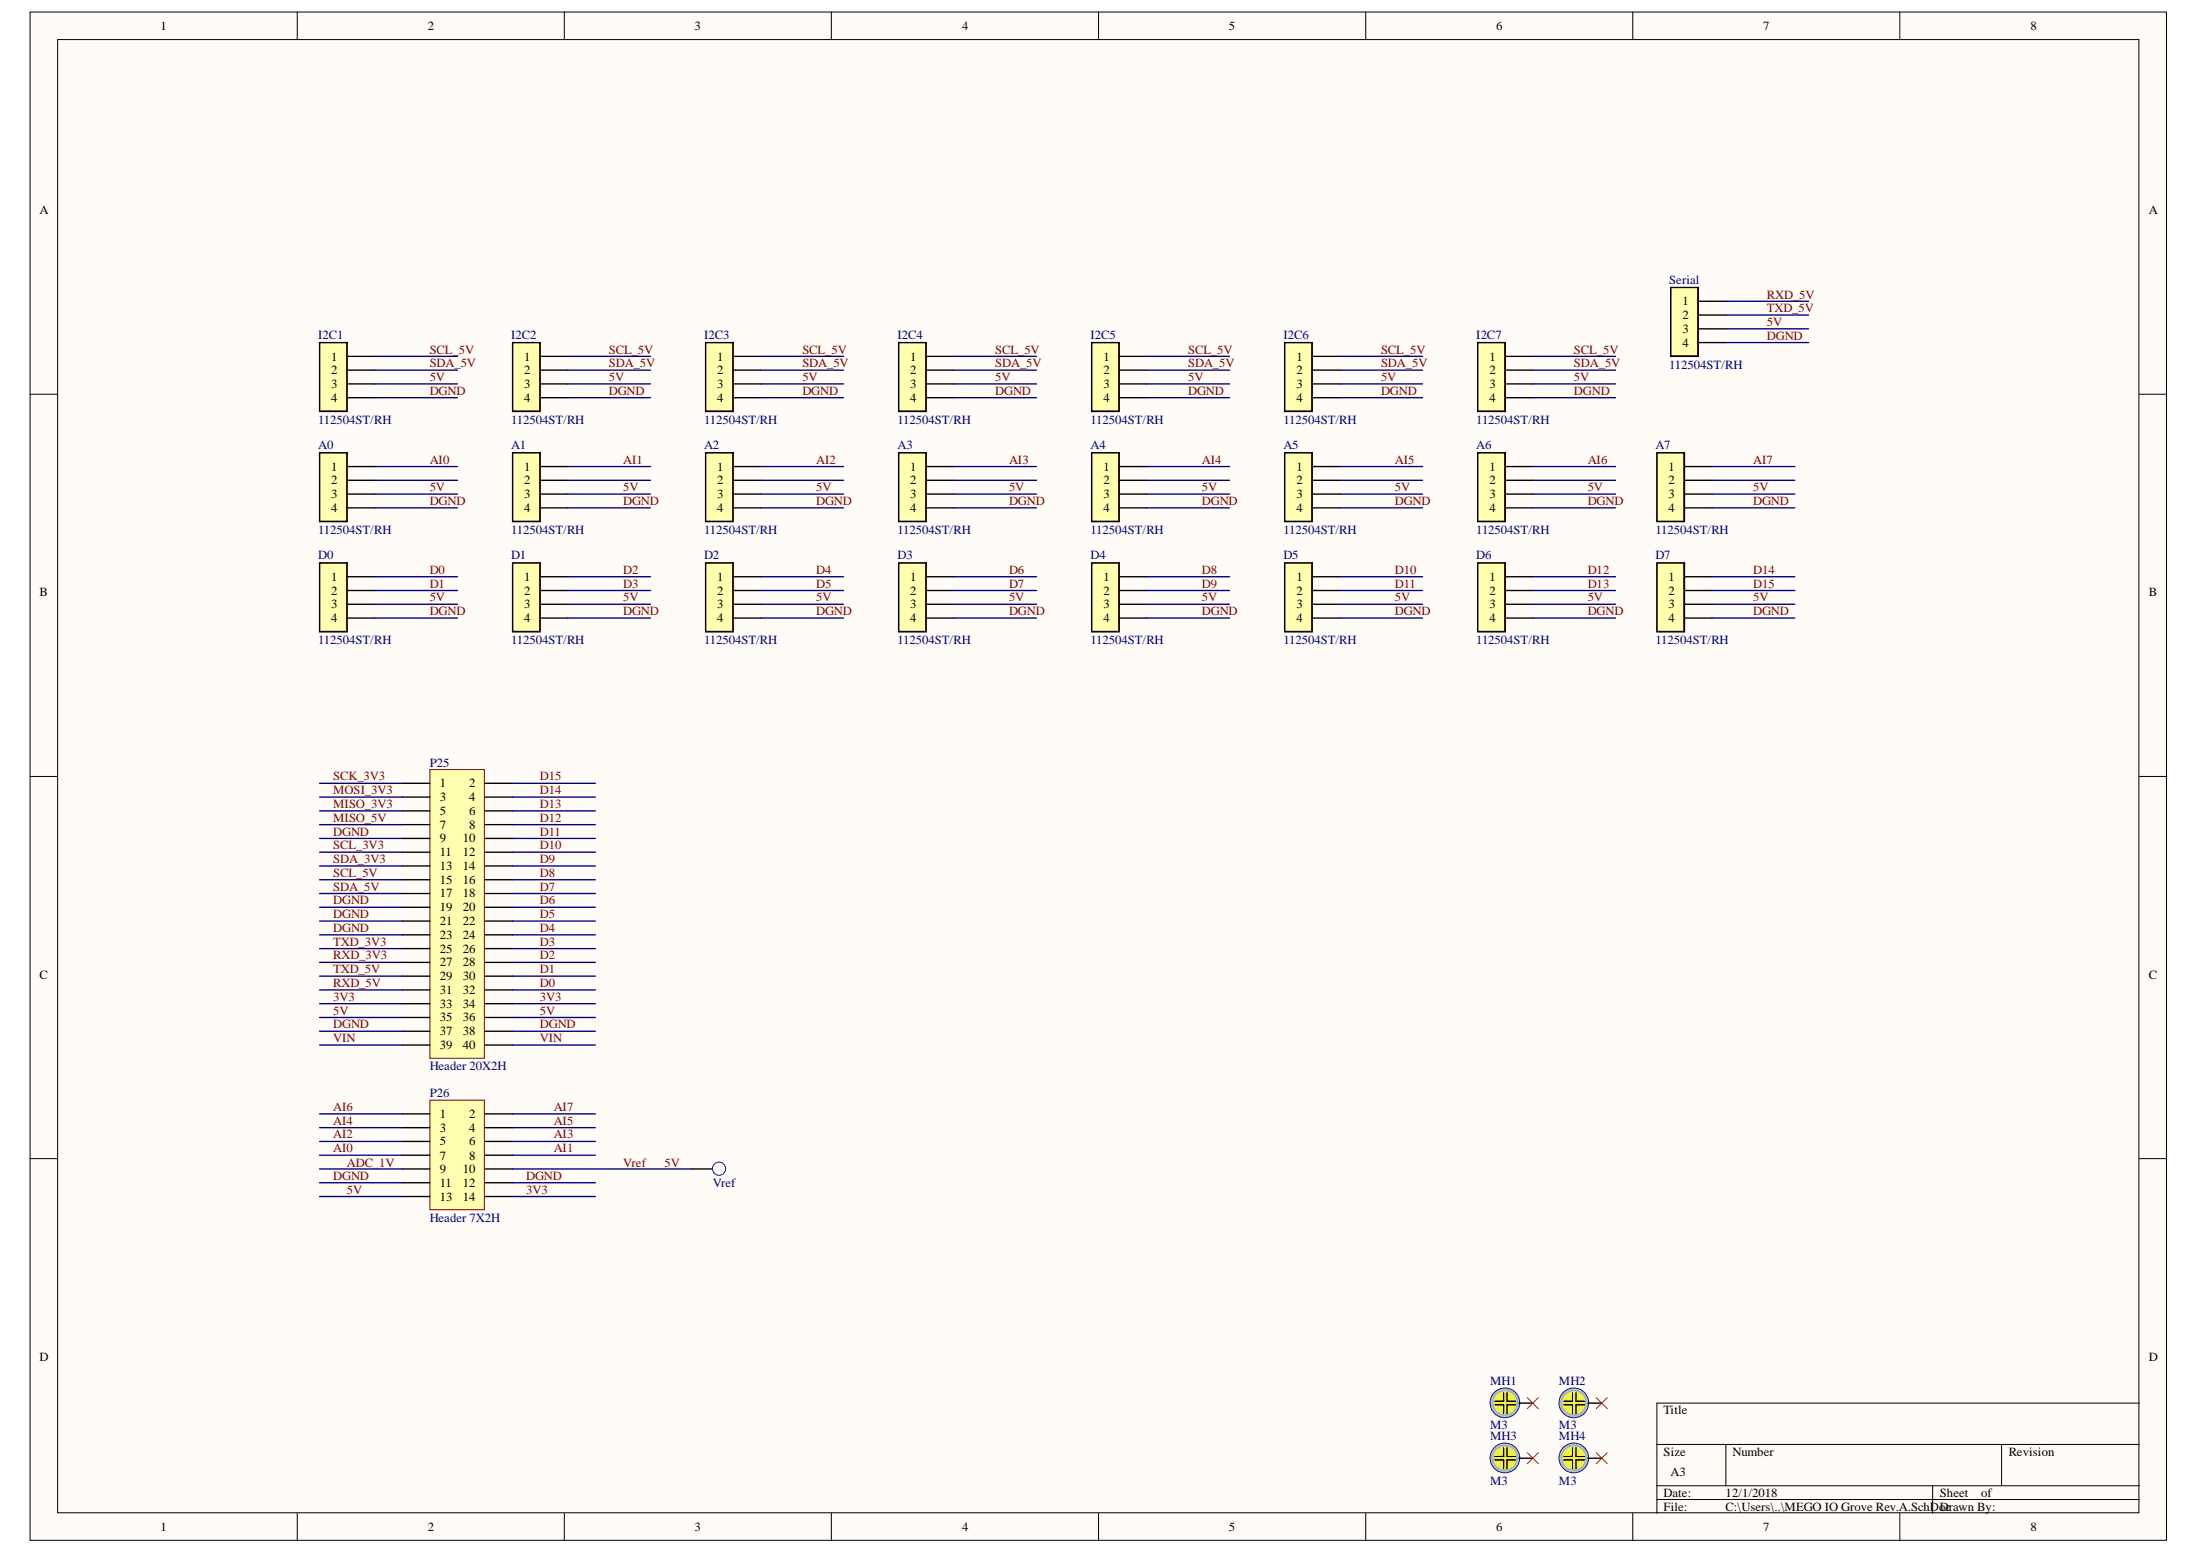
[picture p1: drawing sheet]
<svg xmlns="http://www.w3.org/2000/svg" width="297mm" height="210mm" viewBox="0 0 297 210" stroke-linecap="round" stroke-linejoin="round" font-family="sans-serif">
<g fill="#fffcf8" stroke="#000" stroke-width=".14">
<path d="M4.1 1.6h288.4v206.3h-288.4z"/>
<path d="M7.8 5.3h281v198.9h-281z"/>
</g>
<g fill="none" stroke="#000" stroke-width=".14">
<path d="M40.1 1.6v3.7M76.2 1.6v3.7M112.2 1.6v3.7M148.3 1.6v3.7M184.4 1.6v3.7M220.5 1.6v3.7M256.5 1.6v3.7M4.1 53.2h3.7M288.9 53.2h3.7M4.1 104.8h3.7M288.9 104.8h3.7M4.1 156.4h3.7"/>
<path d="M288.9 156.4h3.7M223.7 195h65.2M233 195v5.6M270.2 195v5.6M288.9 189.4h-65.2v14.9M40.1 204.3v3.7M76.2 204.3v3.7M112.2 204.3v3.7M148.3 204.3v3.7M184.4 204.3v3.7M220.5 204.3v3.7M223.7 200.6h65.2"/>
<path d="M223.7 202.4h65.2M256.5 204.3v3.7M260.9 200.6v3.7"/>
</g>
<path d="M43.1 46.2h3.7v9.3h-3.7z" fill="#ffffb0" stroke="#800000" stroke-width=".14"/>
<path d="M43.1 46.2h3.8v9.3h-3.8zM46.9 48.1h3.7M46.9 50h3.7M46.9 51.8h3.7M46.9 53.7h3.7" fill="none" stroke="#000" stroke-width=".18"/>
<path d="M43.1 61.1h3.7v9.2h-3.7z" fill="#ffffb0" stroke="#800000" stroke-width=".14"/>
<path d="M43.1 61.1h3.8v9.3h-3.8zM46.9 63h3.7M46.9 64.8h3.7M46.9 66.7h3.7M46.9 68.6h3.7" fill="none" stroke="#000" stroke-width=".18"/>
<path d="M69.2 46.2h3.7v9.3h-3.7z" fill="#ffffb0" stroke="#800000" stroke-width=".14"/>
<path d="M69.2 46.2h3.7v9.3h-3.7zM72.9 48.1h3.8M72.9 50h3.8M72.9 51.8h3.8M72.9 53.7h3.8" fill="none" stroke="#000" stroke-width=".18"/>
<path d="M69.2 61.1h3.7v9.2h-3.7z" fill="#ffffb0" stroke="#800000" stroke-width=".14"/>
<path d="M69.2 61.1h3.7v9.3h-3.7zM72.9 63h3.8M72.9 64.8h3.8M72.9 66.7h3.8M72.9 68.6h3.8" fill="none" stroke="#000" stroke-width=".18"/>
<path d="M95.3 46.2h3.6v9.3h-3.6z" fill="#ffffb0" stroke="#800000" stroke-width=".14"/>
<path d="M95.3 46.2h3.7v9.3h-3.7zM99 48.1h3.7M99 50h3.7M99 51.8h3.7M99 53.7h3.7" fill="none" stroke="#000" stroke-width=".18"/>
<path d="M95.3 61.1h3.6v9.2h-3.6z" fill="#ffffb0" stroke="#800000" stroke-width=".14"/>
<path d="M95.3 61.1h3.7v9.3h-3.7zM99 63h3.7M99 64.8h3.7M99 66.7h3.7M99 68.6h3.7" fill="none" stroke="#000" stroke-width=".18"/>
<path d="M121.3 46.2h3.7v9.3h-3.7z" fill="#ffffb0" stroke="#800000" stroke-width=".14"/>
<path d="M121.3 46.2h3.8v9.3h-3.8zM125.1 48.1h3.7M125.1 50h3.7M125.1 51.8h3.7M125.1 53.7h3.7" fill="none" stroke="#000" stroke-width=".18"/>
<path d="M121.3 61.1h3.7v9.2h-3.7z" fill="#ffffb0" stroke="#800000" stroke-width=".14"/>
<path d="M121.3 61.1h3.8v9.3h-3.8zM125.1 63h3.7M125.1 64.8h3.7M125.1 66.7h3.7M125.1 68.6h3.7" fill="none" stroke="#000" stroke-width=".18"/>
<path d="M147.4 46.2h3.6v9.3h-3.6z" fill="#ffffb0" stroke="#800000" stroke-width=".14"/>
<path d="M147.4 46.2h3.7v9.3h-3.7zM151.1 48.1h3.7M151.1 50h3.7M151.1 51.8h3.7M151.1 53.7h3.7" fill="none" stroke="#000" stroke-width=".18"/>
<path d="M147.4 61.1h3.6v9.2h-3.6z" fill="#ffffb0" stroke="#800000" stroke-width=".14"/>
<path d="M147.4 61.1h3.7v9.3h-3.7zM151.1 63h3.7M151.1 64.8h3.7M151.1 66.7h3.7M151.1 68.6h3.7" fill="none" stroke="#000" stroke-width=".18"/>
<path d="M173.5 46.2h3.6v9.3h-3.6z" fill="#ffffb0" stroke="#800000" stroke-width=".14"/>
<path d="M173.5 46.2h3.7v9.3h-3.7zM177.2 48.1h3.7M177.2 50h3.7M177.2 51.8h3.7M177.2 53.7h3.7" fill="none" stroke="#000" stroke-width=".18"/>
<path d="M173.5 61.1h3.6v9.2h-3.6z" fill="#ffffb0" stroke="#800000" stroke-width=".14"/>
<path d="M173.5 61.1h3.7v9.3h-3.7zM177.2 63h3.7M177.2 64.8h3.7M177.2 66.7h3.7M177.2 68.6h3.7" fill="none" stroke="#000" stroke-width=".18"/>
<path d="M199.5 46.2h3.7v9.3h-3.7z" fill="#ffffb0" stroke="#800000" stroke-width=".14"/>
<path d="M199.5 46.2h3.7v9.3h-3.7zM203.2 48.1h3.8M203.2 50h3.8M203.2 51.8h3.8M203.2 53.7h3.8" fill="none" stroke="#000" stroke-width=".18"/>
<path d="M199.5 61.1h3.7v9.2h-3.7z" fill="#ffffb0" stroke="#800000" stroke-width=".14"/>
<path d="M199.5 61.1h3.7v9.3h-3.7zM203.2 63h3.8M203.2 64.8h3.8M203.2 66.7h3.8M203.2 68.6h3.8" fill="none" stroke="#000" stroke-width=".18"/>
<path d="M225.6 38.8h3.6v9.2h-3.6z" fill="#ffffb0" stroke="#800000" stroke-width=".14"/>
<path d="M225.6 38.8h3.7v9.3h-3.7zM229.3 40.7h3.7M229.3 42.5h3.7M229.3 44.4h3.7M229.3 46.2h3.7" fill="none" stroke="#000" stroke-width=".18"/>
<path d="M223.7 61.1h3.6v9.2h-3.6z" fill="#ffffb0" stroke="#800000" stroke-width=".14"/>
<path d="M223.7 61.1h3.7v9.3h-3.7zM227.4 63h3.8M227.4 64.8h3.8M227.4 66.7h3.8M227.4 68.6h3.8" fill="none" stroke="#000" stroke-width=".18"/>
<path d="M43.1 76h3.7v9.2h-3.7z" fill="#ffffb0" stroke="#800000" stroke-width=".14"/>
<path d="M43.1 76h3.8v9.3h-3.8zM46.9 77.9h3.7M46.9 79.7h3.7M46.9 81.6h3.7M46.9 83.4h3.7" fill="none" stroke="#000" stroke-width=".18"/>
<path d="M69.2 76h3.7v9.2h-3.7z" fill="#ffffb0" stroke="#800000" stroke-width=".14"/>
<path d="M69.2 76h3.7v9.3h-3.7zM72.9 77.9h3.8M72.9 79.7h3.8M72.9 81.6h3.8M72.9 83.4h3.8" fill="none" stroke="#000" stroke-width=".18"/>
<path d="M95.3 76h3.6v9.2h-3.6z" fill="#ffffb0" stroke="#800000" stroke-width=".14"/>
<path d="M95.3 76h3.7v9.3h-3.7zM99 77.9h3.7M99 79.7h3.7M99 81.6h3.7M99 83.4h3.7" fill="none" stroke="#000" stroke-width=".18"/>
<path d="M121.3 76h3.7v9.2h-3.7z" fill="#ffffb0" stroke="#800000" stroke-width=".14"/>
<path d="M121.3 76h3.8v9.3h-3.8zM125.1 77.9h3.7M125.1 79.7h3.7M125.1 81.6h3.7M125.1 83.4h3.7" fill="none" stroke="#000" stroke-width=".18"/>
<path d="M147.4 76h3.6v9.2h-3.6z" fill="#ffffb0" stroke="#800000" stroke-width=".14"/>
<path d="M147.4 76h3.7v9.3h-3.7zM151.1 77.9h3.7M151.1 79.7h3.7M151.1 81.6h3.7M151.1 83.4h3.7" fill="none" stroke="#000" stroke-width=".18"/>
<path d="M173.5 76h3.6v9.2h-3.6z" fill="#ffffb0" stroke="#800000" stroke-width=".14"/>
<path d="M173.5 76h3.7v9.3h-3.7zM177.2 77.9h3.7M177.2 79.7h3.7M177.2 81.6h3.7M177.2 83.4h3.7" fill="none" stroke="#000" stroke-width=".18"/>
<path d="M199.5 76h3.7v9.2h-3.7z" fill="#ffffb0" stroke="#800000" stroke-width=".14"/>
<path d="M199.5 76h3.7v9.3h-3.7zM203.2 77.9h3.8M203.2 79.7h3.8M203.2 81.6h3.8M203.2 83.4h3.8" fill="none" stroke="#000" stroke-width=".18"/>
<path d="M223.7 76h3.6v9.2h-3.6z" fill="#ffffb0" stroke="#800000" stroke-width=".14"/>
<path d="M223.7 76h3.7v9.3h-3.7zM227.4 77.9h3.8M227.4 79.7h3.8M227.4 81.6h3.8M227.4 83.4h3.8" fill="none" stroke="#000" stroke-width=".18"/>
<path d="M58 148.5h7.4v14.8h-7.4z" fill="#ffffb0" stroke="#800000" stroke-width=".14"/>
<g fill="none" stroke="#000" stroke-width=".18">
<path d="M54.3 150.4h3.7M54.3 152.2h3.7M54.3 154.1h3.7M54.3 155.9h3.7M54.3 157.8h3.7M54.3 159.7h3.7M65.5 150.4h3.7M65.5 152.2h3.7M65.5 154.1h3.7M65.5 155.9h3.7M65.5 157.8h3.7M65.5 159.7h3.7"/>
<path d="M54.3 161.5h3.7M65.5 161.5h3.7"/>
</g>
<path d="M58 103.9h7.4v38.9h-7.4z" fill="#ffffb0" stroke="#800000" stroke-width=".14"/>
<g fill="none" stroke="#000" stroke-width=".18">
<path d="M54.3 105.7h3.7M54.3 107.6h3.7M54.3 109.5h3.7M54.3 111.3h3.7M54.3 113.2h3.7M54.3 115h3.7M54.3 116.9h3.7M54.3 118.8h3.7M65.5 105.7h3.7M65.5 107.6h3.7M65.5 109.5h3.7M65.5 111.3h3.7"/>
<path d="M65.5 113.2h3.7M65.5 115h3.7M65.5 116.9h3.7M65.5 118.8h3.7M54.3 120.6h3.7M54.3 122.5h3.7M54.3 124.3h3.7M54.3 126.2h3.7M54.3 128h3.7M54.3 129.9h3.7M54.3 131.8h3.7M54.3 133.6h3.7"/>
<path d="M54.3 135.5h3.7M54.3 137.3h3.7M54.3 139.2h3.7M65.5 120.6h3.7M65.5 122.5h3.7M65.5 124.3h3.7M65.5 126.2h3.7M65.5 128h3.7M65.5 129.9h3.7M65.5 131.8h3.7M65.5 133.6h3.7M65.5 135.5h3.7"/>
<path d="M65.5 137.3h3.7M65.5 139.2h3.7M54.3 141.1h3.7M65.5 141.1h3.7"/>
</g>
<circle cx="203.2" cy="189.4" r="2" fill="#c0c0c0" stroke="#00f" stroke-width=".14"/>
<circle cx="203.2" cy="189.4" r="1.64" fill="#f1f220" stroke="#0ff" stroke-width=".14"/>
<path d="M201.8 189.6h1.2v1.2M203 188v1.2h-1.2M203.5 188v1.2h1.1M204.6 189.6h-1.1v1.2M205.1 189.4h1.9" fill="none" stroke="#000" stroke-width=".18"/>
<path d="M206.2 188.7l1.5 1.4M207.7 188.7l-1.5 1.4" fill="none" stroke="#f00" stroke-width=".14"/>
<circle cx="212.5" cy="189.4" r="2" fill="#c0c0c0" stroke="#00f" stroke-width=".14"/>
<circle cx="212.5" cy="189.4" r="1.64" fill="#f1f220" stroke="#0ff" stroke-width=".14"/>
<path d="M211.1 189.6h1.2v1.2M212.3 188v1.2h-1.2M212.8 188v1.2h1.1M213.9 189.6h-1.1v1.2M214.4 189.4h1.9" fill="none" stroke="#000" stroke-width=".18"/>
<path d="M215.5 188.7l1.5 1.4M217 188.7l-1.5 1.4" fill="none" stroke="#f00" stroke-width=".14"/>
<circle cx="203.2" cy="196.8" r="2" fill="#c0c0c0" stroke="#00f" stroke-width=".14"/>
<circle cx="203.2" cy="196.8" r="1.64" fill="#f1f220" stroke="#0ff" stroke-width=".14"/>
<path d="M201.8 197.1h1.2v1.1M203 195.4v1.2h-1.2M203.5 195.4v1.2h1.1M204.6 197.1h-1.1v1.1M205.1 196.8h1.9" fill="none" stroke="#000" stroke-width=".18"/>
<path d="M206.2 196.1l1.5 1.5M207.7 196.1l-1.5 1.5" fill="none" stroke="#f00" stroke-width=".14"/>
<circle cx="212.5" cy="196.8" r="2" fill="#c0c0c0" stroke="#00f" stroke-width=".14"/>
<circle cx="212.5" cy="196.8" r="1.64" fill="#f1f220" stroke="#0ff" stroke-width=".14"/>
<path d="M93.4 157.8h3.7M211.1 197.1h1.2v1.1M212.3 195.4v1.2h-1.2M212.8 195.4v1.2h1.1M213.9 197.1h-1.1v1.1M214.4 196.8h1.9" fill="none" stroke="#000" stroke-width=".18"/>
<path d="M215.5 196.1l1.5 1.5M217 196.1l-1.5 1.5" fill="none" stroke="#f00" stroke-width=".14"/>
<circle cx="97.1" cy="157.8" r=".89" fill="#fff" stroke="#00f" stroke-width=".14"/>
<g fill="none" stroke="#000080" stroke-width=".18">
<path d="M50.6 48.1h11.2M50.6 50h11.2M50.6 51.8h11.2M50.6 53.7h11.2M76.7 48.1h11.1M76.7 50h11.1M76.7 51.8h11.1M76.7 53.7h11.1M102.7 48.1h11.2M102.7 50h11.2M102.7 51.8h11.2M102.7 53.7h11.2"/>
<path d="M128.8 48.1h11.1M128.8 50h11.1M128.8 51.8h11.1M128.8 53.7h11.1M154.8 48.1h11.2M154.8 50h11.2M154.8 51.8h11.2M154.8 53.7h11.2M180.9 48.1h11.2M180.9 50h11.2M180.9 51.8h11.2M180.9 53.7h11.2"/>
<path d="M207 48.1h11.1M207 50h11.1M207 51.8h11.1M207 53.7h11.1M233 40.7h11.2M233 42.5h11.2M233 44.4h11.2M233 46.2h11.2M50.6 63h11.2M50.6 64.8h11.2M50.6 66.7h11.2M50.6 68.6h11.2"/>
<path d="M50.6 77.9h11.2M50.6 79.7h11.2M76.7 63h11.1M76.7 64.8h11.1M76.7 66.7h11.1M76.7 68.6h11.1M76.7 77.9h11.1M76.7 79.7h11.1M102.7 63h11.2M102.7 64.8h11.2M102.7 66.7h11.2M102.7 68.6h11.2"/>
<path d="M102.7 77.9h11.2M102.7 79.7h11.2M128.8 63h11.1M128.8 64.8h11.1M128.8 66.7h11.1M128.8 68.6h11.1M128.8 77.9h11.1M128.8 79.7h11.1M154.8 63h11.2M154.8 64.8h11.2M154.8 66.7h11.2M154.8 68.6h11.2"/>
<path d="M154.8 77.9h11.2M154.8 79.7h11.2M180.9 63h11.2M180.9 64.8h11.2M180.9 66.7h11.2M180.9 68.6h11.2M180.9 77.9h11.2M180.9 79.7h11.2M207 63h11.1M207 64.8h11.1M207 66.7h11.1M207 68.6h11.1"/>
<path d="M207 77.9h11.1M207 79.7h11.1M231.2 63h11.1M231.2 64.8h11.1M231.2 66.7h11.1M231.2 68.6h11.1M231.2 77.9h11.1M231.2 79.7h11.1M50.6 81.6h11.2M50.6 83.4h11.2M76.7 81.6h11.1M76.7 83.4h11.1"/>
<path d="M102.7 81.6h11.2M102.7 83.4h11.2M128.8 81.6h11.1M128.8 83.4h11.1M154.8 81.6h11.2M154.8 83.4h11.2M180.9 81.6h11.2M180.9 83.4h11.2M207 81.6h11.1M207 83.4h11.1M231.2 81.6h11.1M231.2 83.4h11.1"/>
<path d="M43.1 105.7h11.2M43.1 107.6h11.2M43.1 109.5h11.2M43.1 111.3h11.2M43.1 113.2h11.2M43.1 115h11.2M43.1 116.9h11.2M43.1 118.8h11.2M69.2 105.7h11.2M69.2 107.6h11.2M69.2 109.5h11.2M69.2 111.3h11.2"/>
<path d="M69.2 113.2h11.2M69.2 115h11.2M69.2 116.9h11.2M69.2 118.8h11.2M43.1 120.6h11.2M43.1 122.5h11.2M43.1 124.3h11.2M43.1 126.2h11.2M43.1 128h11.2M43.1 135.5h11.2M43.1 137.3h11.2M43.1 139.2h11.2"/>
<path d="M43.1 131.8h11.2M43.1 133.6h11.2M43.1 129.9h11.2M69.2 120.6h11.2M69.2 122.5h11.2M69.2 124.3h11.2M69.2 126.2h11.2M69.2 128h11.2M69.2 135.5h11.2M69.2 137.3h11.2M69.2 139.2h11.2M69.2 131.8h11.2"/>
<path d="M69.2 133.6h11.2M69.2 129.9h11.2M43.1 150.4h11.2M43.1 141.1h11.2M43.1 157.8h11.2M43.1 152.2h11.2M43.1 154.1h11.2M43.1 155.9h11.2M43.1 159.7h11.2M69.2 150.4h11.2M69.2 141.1h11.2M69.2 157.8h24.2"/>
<path d="M69.2 152.2h11.2M69.2 154.1h11.2M69.2 155.9h11.2M69.2 159.7h11.2M43.1 161.5h11.2M69.2 161.5h11.2"/>
</g>
<g font-size="1.7">
<text x="21.6" y="4.1">1</text>
<text x="57.8" y="4.1">2</text>
<text x="93.8" y="4.1">3</text>
<text x="129.9" y="4.1">4</text>
<text x="165.9" y="4.1">5</text>
<text x="202" y="4.1">6</text>
<text x="238.1" y="4.1">7</text>
<text x="274.2" y="4.1">8</text>
<text x="5.3" y="28.9">A</text>
<text x="290.1" y="28.9">A</text>
<text x="227.1" y="41.2">1</text>
<text x="227.1" y="43.1">2</text>
<text x="227.1" y="44.9">3</text>
<text x="227.1" y="46.8">4</text>
<text x="44.7" y="48.7">1</text>
<text x="44.7" y="50.5">2</text>
<text x="44.7" y="52.4">3</text>
<text x="70.8" y="48.7">1</text>
<text x="70.8" y="50.5">2</text>
<text x="70.8" y="52.4">3</text>
<text x="96.8" y="48.7">1</text>
<text x="96.8" y="50.5">2</text>
<text x="96.8" y="52.4">3</text>
<text x="122.9" y="48.7">1</text>
<text x="122.9" y="50.5">2</text>
<text x="122.9" y="52.4">3</text>
<text x="149" y="48.7">1</text>
<text x="149" y="50.5">2</text>
<text x="149" y="52.4">3</text>
<text x="175.1" y="48.7">1</text>
<text x="175.1" y="50.5">2</text>
<text x="175.1" y="52.4">3</text>
<text x="201.1" y="48.7">1</text>
<text x="201.1" y="50.5">2</text>
<text x="201.1" y="52.4">3</text>
<text x="44.7" y="54.2">4</text>
<text x="70.8" y="54.2">4</text>
<text x="96.8" y="54.2">4</text>
<text x="122.9" y="54.2">4</text>
<text x="149" y="54.2">4</text>
<text x="175.1" y="54.2">4</text>
<text x="201.1" y="54.2">4</text>
<text x="44.7" y="63.5">1</text>
<text x="44.7" y="65.4">2</text>
<text x="70.8" y="63.5">1</text>
<text x="70.8" y="65.4">2</text>
<text x="96.8" y="63.5">1</text>
<text x="96.8" y="65.4">2</text>
<text x="122.9" y="63.5">1</text>
<text x="122.9" y="65.4">2</text>
<text x="149" y="63.5">1</text>
<text x="149" y="65.4">2</text>
<text x="175.1" y="63.5">1</text>
<text x="175.1" y="65.4">2</text>
<text x="201.1" y="63.5">1</text>
<text x="201.1" y="65.4">2</text>
<text x="225.3" y="63.5">1</text>
<text x="225.3" y="65.4">2</text>
<text x="44.7" y="67.2">3</text>
<text x="44.7" y="69.1">4</text>
<text x="70.8" y="67.2">3</text>
<text x="70.8" y="69.1">4</text>
<text x="96.8" y="67.2">3</text>
<text x="96.8" y="69.1">4</text>
<text x="122.9" y="67.2">3</text>
<text x="122.9" y="69.1">4</text>
<text x="149" y="67.2">3</text>
<text x="149" y="69.1">4</text>
<text x="175.1" y="67.2">3</text>
<text x="175.1" y="69.1">4</text>
<text x="201.1" y="67.2">3</text>
<text x="201.1" y="69.1">4</text>
<text x="225.3" y="67.2">3</text>
<text x="225.3" y="69.1">4</text>
<text x="5.3" y="80.5">B</text>
<text x="44.7" y="78.4">1</text>
<text x="44.7" y="80.3">2</text>
<text x="44.7" y="82.1">3</text>
<text x="44.7" y="84">4</text>
<text x="70.8" y="78.4">1</text>
<text x="70.8" y="80.3">2</text>
<text x="70.8" y="82.1">3</text>
<text x="70.8" y="84">4</text>
<text x="96.8" y="78.4">1</text>
<text x="96.8" y="80.3">2</text>
<text x="96.8" y="82.1">3</text>
<text x="96.8" y="84">4</text>
<text x="122.9" y="78.4">1</text>
<text x="122.9" y="80.3">2</text>
<text x="122.9" y="82.1">3</text>
<text x="122.9" y="84">4</text>
<text x="149" y="78.4">1</text>
<text x="149" y="80.3">2</text>
<text x="149" y="82.1">3</text>
<text x="149" y="84">4</text>
<text x="175.1" y="78.4">1</text>
<text x="175.1" y="80.3">2</text>
<text x="175.1" y="82.1">3</text>
<text x="175.1" y="84">4</text>
<text x="201.1" y="78.4">1</text>
<text x="201.1" y="80.3">2</text>
<text x="201.1" y="82.1">3</text>
<text x="201.1" y="84">4</text>
<text x="225.3" y="78.4">1</text>
<text x="225.3" y="80.3">2</text>
<text x="225.3" y="82.1">3</text>
<text x="225.3" y="84">4</text>
<text x="290.1" y="80.5">B</text>
<text x="59.4" y="106.3">1</text>
<text x="63.3" y="106.3">2</text>
<text x="59.4" y="108.1">3</text>
<text x="59.4" y="110">5</text>
<text x="59.4" y="111.9">7</text>
<text x="59.4" y="113.7">9</text>
<text x="62.5" y="113.7">10</text>
<text x="63.3" y="108.1">4</text>
<text x="63.3" y="110">6</text>
<text x="63.3" y="111.9">8</text>
<text x="59.4" y="115.6">11</text>
<text x="59.4" y="117.4">13</text>
<text x="59.4" y="119.3">15</text>
<text x="62.5" y="115.6">12</text>
<text x="62.5" y="117.4">14</text>
<text x="62.5" y="119.3">16</text>
<text x="59.4" y="121.1">17</text>
<text x="59.4" y="123">19</text>
<text x="59.4" y="124.9">21</text>
<text x="62.5" y="121.1">18</text>
<text x="62.5" y="123">20</text>
<text x="62.5" y="124.9">22</text>
<text x="59.4" y="126.7">23</text>
<text x="59.4" y="128.6">25</text>
<text x="59.4" y="130.4">27</text>
<text x="62.5" y="126.7">24</text>
<text x="62.5" y="128.6">26</text>
<text x="62.5" y="130.4">28</text>
<text x="5.3" y="132.1">C</text>
<text x="59.4" y="132.3">29</text>
<text x="59.4" y="134.2">31</text>
<text x="59.4" y="136">33</text>
<text x="59.4" y="137.9">35</text>
<text x="62.5" y="132.3">30</text>
<text x="62.5" y="134.2">32</text>
<text x="62.5" y="136">34</text>
<text x="62.5" y="137.9">36</text>
<text x="290.1" y="132.1">C</text>
<text x="59.4" y="139.7">37</text>
<text x="59.4" y="141.6">39</text>
<text x="62.5" y="139.7">38</text>
<text x="62.5" y="141.6">40</text>
<text x="59.4" y="150.9">1</text>
<text x="59.4" y="152.7">3</text>
<text x="59.4" y="154.6">5</text>
<text x="63.3" y="150.9">2</text>
<text x="63.3" y="152.7">4</text>
<text x="63.3" y="154.6">6</text>
<text x="59.4" y="156.5">7</text>
<text x="59.4" y="158.4">9</text>
<text x="59.4" y="160.3">11</text>
<text x="62.5" y="158.4">10</text>
<text x="62.5" y="160.3">12</text>
<text x="63.3" y="156.5">8</text>
<text x="59.4" y="162.1">13</text>
<text x="62.5" y="162.1">14</text>
<text x="5.3" y="183.7">D</text>
<text x="290.1" y="183.7">D</text>
<text x="224.6" y="190.9">Title</text>
<text x="224.6" y="196.5">Size</text>
<text x="233.9" y="196.5">Number</text>
<text x="271.2" y="196.5">Revision</text>
<text x="224.6" y="202.1">Date:</text>
<text x="224.6" y="203.9">File:</text>
<text x="225.5" y="199.3">A3</text>
<text x="233" y="202.1">12/1/2018</text>
<text x="233" y="203.9">C:\Users\..\MEGO IO Grove Rev.A.SchDoc</text>
<text x="261.9" y="202.1">Sheet</text>
<text x="261.9" y="203.9">Drawn By:</text>
<text x="267.5" y="202.1">of</text>
<text x="21.6" y="206.7">1</text>
<text x="57.8" y="206.7">2</text>
<text x="93.8" y="206.7">3</text>
<text x="129.9" y="206.7">4</text>
<text x="165.9" y="206.7">5</text>
<text x="202" y="206.7">6</text>
<text x="238.1" y="206.7">7</text>
<text x="274.2" y="206.7">8</text>
</g>
<g font-size="1.7" fill="#000080">
<text x="225.4" y="38.3">Serial</text>
<text x="43" y="45.7">I2C1</text>
<text x="69" y="45.7">I2C2</text>
<text x="95.1" y="45.7">I2C3</text>
<text x="121.2" y="45.7">I2C4</text>
<text x="147.2" y="45.7">I2C5</text>
<text x="173.3" y="45.7">I2C6</text>
<text x="199.3" y="45.7">I2C7</text>
<text x="225.4" y="49.8">112504ST/RH</text>
<text x="43" y="57.2">112504ST/RH</text>
<text x="69" y="57.2">112504ST/RH</text>
<text x="95.1" y="57.2">112504ST/RH</text>
<text x="121.2" y="57.2">112504ST/RH</text>
<text x="147.2" y="57.2">112504ST/RH</text>
<text x="173.3" y="57.2">112504ST/RH</text>
<text x="199.3" y="57.2">112504ST/RH</text>
<text x="43" y="60.6">A0</text>
<text x="69" y="60.6">A1</text>
<text x="95.1" y="60.6">A2</text>
<text x="121.2" y="60.6">A3</text>
<text x="147.2" y="60.6">A4</text>
<text x="173.3" y="60.6">A5</text>
<text x="199.3" y="60.6">A6</text>
<text x="223.5" y="60.6">A7</text>
<text x="43" y="72.1">112504ST/RH</text>
<text x="43" y="75.4">D0</text>
<text x="69" y="72.1">112504ST/RH</text>
<text x="69" y="75.4">D1</text>
<text x="95.1" y="72.1">112504ST/RH</text>
<text x="95.1" y="75.4">D2</text>
<text x="121.2" y="72.1">112504ST/RH</text>
<text x="121.2" y="75.4">D3</text>
<text x="147.2" y="72.1">112504ST/RH</text>
<text x="147.2" y="75.4">D4</text>
<text x="173.3" y="72.1">112504ST/RH</text>
<text x="173.3" y="75.4">D5</text>
<text x="199.3" y="72.1">112504ST/RH</text>
<text x="199.3" y="75.4">D6</text>
<text x="223.5" y="72.1">112504ST/RH</text>
<text x="223.5" y="75.4">D7</text>
<text x="43" y="86.9">112504ST/RH</text>
<text x="69" y="86.9">112504ST/RH</text>
<text x="95.1" y="86.9">112504ST/RH</text>
<text x="121.2" y="86.9">112504ST/RH</text>
<text x="147.2" y="86.9">112504ST/RH</text>
<text x="173.3" y="86.9">112504ST/RH</text>
<text x="199.3" y="86.9">112504ST/RH</text>
<text x="223.5" y="86.9">112504ST/RH</text>
<text x="58" y="103.5">P25</text>
<text x="58" y="148.1">P26</text>
<text x="58" y="144.4">Header 20X2H</text>
<text x="96.2" y="160.3">Vref</text>
<text x="58" y="164.9">Header 7X2H</text>
<text x="201.2" y="187">MH1</text>
<text x="210.5" y="187">MH2</text>
<text x="201.2" y="193">M3</text>
<text x="201.2" y="194.4">MH3</text>
<text x="210.5" y="193">M3</text>
<text x="210.5" y="194.4">MH4</text>
<text x="201.2" y="200.4">M3</text>
<text x="210.5" y="200.4">M3</text>
</g>
<g font-size="1.7" fill="#800000">
<text x="238.6" y="40.3">RXD_5V</text>
<text x="58" y="47.7">SCL_5V</text>
<text x="82.2" y="47.7">SCL_5V</text>
<text x="108.3" y="47.7">SCL_5V</text>
<text x="134.4" y="47.7">SCL_5V</text>
<text x="160.4" y="47.7">SCL_5V</text>
<text x="186.5" y="47.7">SCL_5V</text>
<text x="212.5" y="47.7">SCL_5V</text>
<text x="238.6" y="42.2">TXD_5V</text>
<text x="238.6" y="44">5V</text>
<text x="238.6" y="45.9">DGND</text>
<text x="58" y="53.3">DGND</text>
<text x="58" y="51.5">5V</text>
<text x="58" y="49.6">SDA_5V</text>
<text x="82.2" y="53.3">DGND</text>
<text x="82.2" y="51.5">5V</text>
<text x="82.2" y="49.6">SDA_5V</text>
<text x="108.3" y="53.3">DGND</text>
<text x="108.3" y="51.5">5V</text>
<text x="108.3" y="49.6">SDA_5V</text>
<text x="134.4" y="53.3">DGND</text>
<text x="134.4" y="51.5">5V</text>
<text x="134.4" y="49.6">SDA_5V</text>
<text x="160.4" y="53.3">DGND</text>
<text x="160.4" y="51.5">5V</text>
<text x="160.4" y="49.6">SDA_5V</text>
<text x="186.5" y="53.3">DGND</text>
<text x="186.5" y="51.5">5V</text>
<text x="186.5" y="49.6">SDA_5V</text>
<text x="212.5" y="53.3">DGND</text>
<text x="212.5" y="51.5">5V</text>
<text x="212.5" y="49.6">SDA_5V</text>
<text x="58" y="62.6">AI0</text>
<text x="84.1" y="62.6">AI1</text>
<text x="110.2" y="62.6">AI2</text>
<text x="136.2" y="62.6">AI3</text>
<text x="162.3" y="62.6">AI4</text>
<text x="188.3" y="62.6">AI5</text>
<text x="214.4" y="62.6">AI6</text>
<text x="236.7" y="62.6">AI7</text>
<text x="58" y="66.3">5V</text>
<text x="58" y="68.2">DGND</text>
<text x="84.1" y="66.3">5V</text>
<text x="84.1" y="68.2">DGND</text>
<text x="110.2" y="66.3">5V</text>
<text x="110.2" y="68.2">DGND</text>
<text x="136.2" y="66.3">5V</text>
<text x="136.2" y="68.2">DGND</text>
<text x="162.3" y="66.3">5V</text>
<text x="162.3" y="68.2">DGND</text>
<text x="188.3" y="66.3">5V</text>
<text x="188.3" y="68.2">DGND</text>
<text x="214.4" y="66.3">5V</text>
<text x="214.4" y="68.2">DGND</text>
<text x="236.7" y="68.2">DGND</text>
<text x="236.7" y="66.3">5V</text>
<text x="58" y="77.5">D0</text>
<text x="84.1" y="77.5">D2</text>
<text x="110.2" y="77.5">D4</text>
<text x="136.2" y="77.5">D6</text>
<text x="162.3" y="77.5">D8</text>
<text x="188.3" y="77.5">D10</text>
<text x="214.4" y="77.5">D12</text>
<text x="236.7" y="77.5">D14</text>
<text x="58" y="81.2">5V</text>
<text x="58" y="83">DGND</text>
<text x="58" y="79.3">D1</text>
<text x="84.1" y="81.2">5V</text>
<text x="84.1" y="83">DGND</text>
<text x="84.1" y="79.3">D3</text>
<text x="110.2" y="81.2">5V</text>
<text x="110.2" y="83">DGND</text>
<text x="110.2" y="79.3">D5</text>
<text x="136.2" y="81.2">5V</text>
<text x="136.2" y="83">DGND</text>
<text x="136.2" y="79.3">D7</text>
<text x="162.3" y="81.2">5V</text>
<text x="162.3" y="83">DGND</text>
<text x="162.3" y="79.3">D9</text>
<text x="188.3" y="81.2">5V</text>
<text x="188.3" y="83">DGND</text>
<text x="188.3" y="79.3">D11</text>
<text x="214.4" y="81.2">5V</text>
<text x="214.4" y="83">DGND</text>
<text x="214.4" y="79.3">D13</text>
<text x="236.7" y="83">DGND</text>
<text x="236.7" y="81.2">5V</text>
<text x="236.7" y="79.3">D15</text>
<text x="45" y="107.2">MOSI_3V3</text>
<text x="45" y="105.3">SCK_3V3</text>
<text x="72.9" y="107.2">D14</text>
<text x="72.9" y="105.3">D15</text>
<text x="45" y="109.1">MISO_3V3</text>
<text x="45" y="110.9">MISO_5V</text>
<text x="45" y="112.8">DGND</text>
<text x="72.9" y="112.8">D11</text>
<text x="72.9" y="110.9">D12</text>
<text x="72.9" y="109.1">D13</text>
<text x="45" y="116.5">SDA_3V3</text>
<text x="45" y="114.6">SCL_3V3</text>
<text x="45" y="118.4">SCL_5V</text>
<text x="72.9" y="118.4">D8</text>
<text x="72.9" y="116.5">D9</text>
<text x="72.9" y="114.6">D10</text>
<text x="45" y="120.2">SDA_5V</text>
<text x="45" y="122.1">DGND</text>
<text x="45" y="123.9">DGND</text>
<text x="45" y="125.8">DGND</text>
<text x="72.9" y="125.8">D4</text>
<text x="72.9" y="123.9">D5</text>
<text x="72.9" y="122.1">D6</text>
<text x="72.9" y="120.2">D7</text>
<text x="45" y="127.7">TXD_3V3</text>
<text x="45" y="129.5">RXD_3V3</text>
<text x="45" y="131.4">TXD_5V</text>
<text x="72.9" y="131.4">D1</text>
<text x="72.9" y="129.5">D2</text>
<text x="72.9" y="127.7">D3</text>
<text x="45" y="136.9">5V</text>
<text x="45" y="135.1">3V3</text>
<text x="45" y="133.2">RXD_5V</text>
<text x="72.9" y="133.2">D0</text>
<text x="72.9" y="135.1">3V3</text>
<text x="72.9" y="136.9">5V</text>
<text x="45" y="140.7">VIN</text>
<text x="45" y="138.8">DGND</text>
<text x="72.9" y="140.7">VIN</text>
<text x="72.9" y="138.8">DGND</text>
<text x="45" y="150">AI6</text>
<text x="74.8" y="150">AI7</text>
<text x="45" y="155.5">AI0</text>
<text x="45" y="153.7">AI2</text>
<text x="45" y="151.8">AI4</text>
<text x="74.8" y="155.5">AI1</text>
<text x="74.8" y="153.7">AI3</text>
<text x="74.8" y="151.8">AI5</text>
<text x="45" y="159.3">DGND</text>
<text x="46.9" y="157.5">ADC_1V</text>
<text x="46.9" y="161.2">5V</text>
<text x="71" y="161.2">3V3</text>
<text x="71" y="159.3">DGND</text>
<text x="84.1" y="157.5">Vref</text>
<text x="89.7" y="157.5">5V</text>
</g>
</svg>
